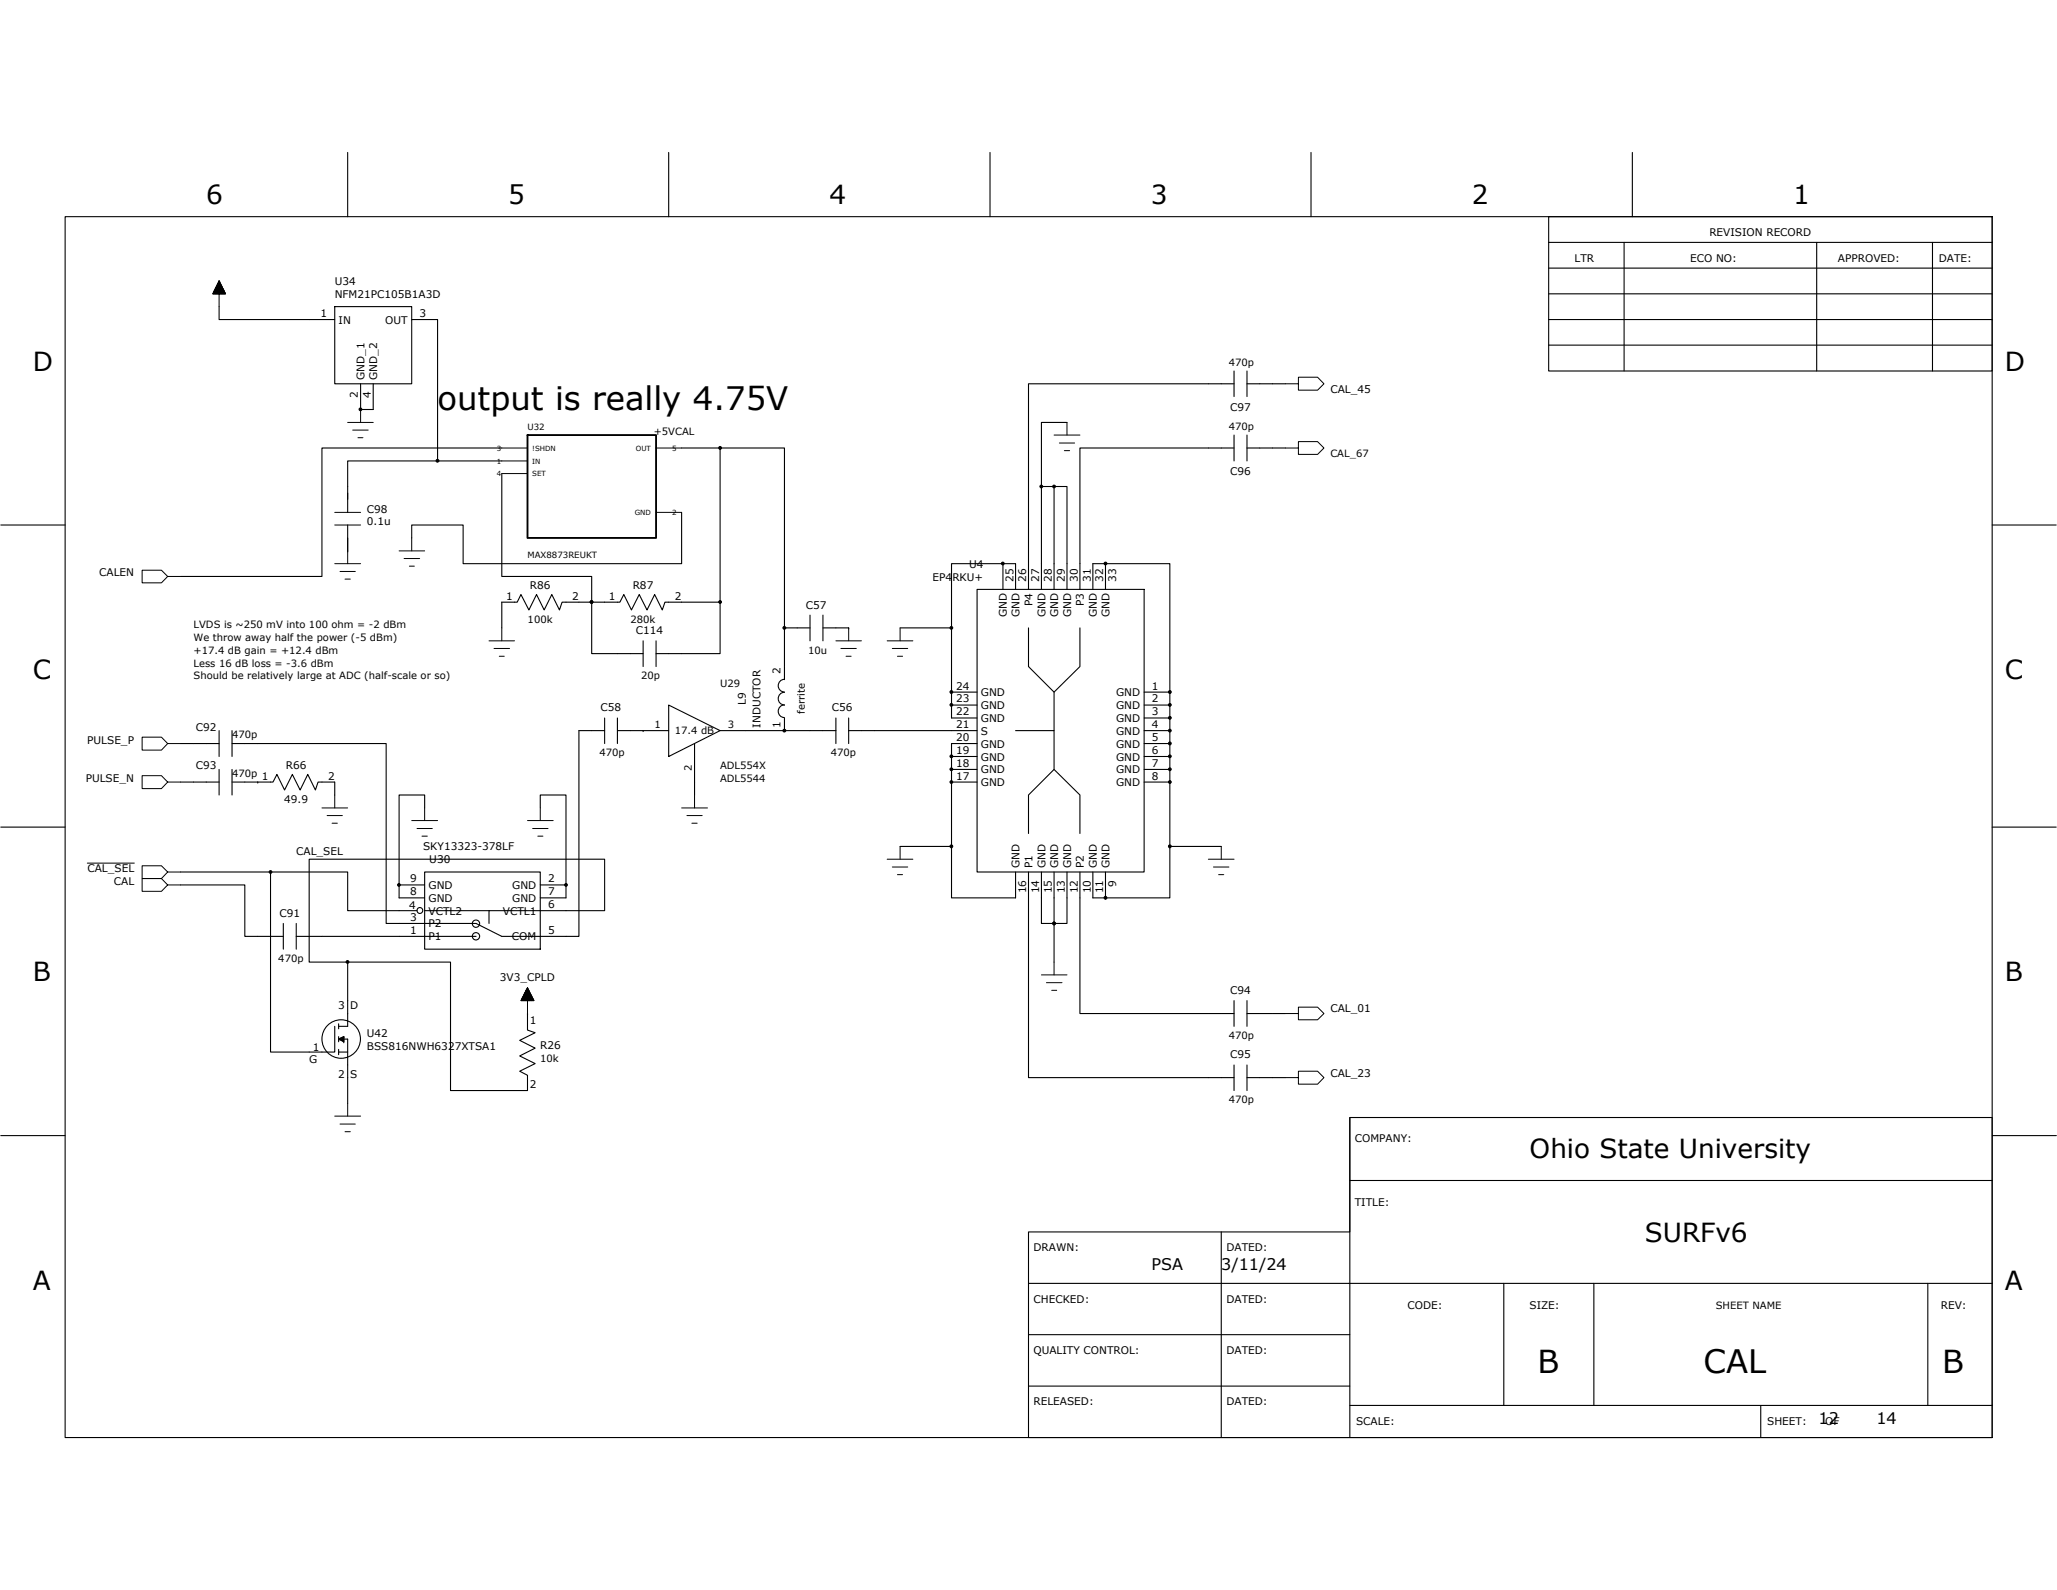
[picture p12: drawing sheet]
<svg xmlns="http://www.w3.org/2000/svg" width="279mm" height="216mm" viewBox="0 0 279 216" stroke-linecap="round" stroke-linejoin="round" font-family="sans-serif">
<g fill="none" stroke="#000" stroke-width=".15">
<path d="M8.8 29.4h261.8v165.8h-261.8zM47.2 20.7v8.7M90.8 20.7v8.7M134.5 20.7v8.7M178.1 20.7v8.7M210.4 32.9h60.2M210.4 36.4h60.2M210.4 39.9h60.2M210.4 29.4h60.2v21h-60.2zM220.6 32.9v17.5M221.7 20.7v8.7M246.8 32.9v17.5"/>
<path d="M262.5 32.9v17.5M29.8 41.6v1.8h15.7M45.5 41.6h10.4v10.5h-10.4zM49 55.6h.1M49 52.1v3.5M50.7 52.1v3.5h-1.7M55.9 43.4h3.5v19.2h8.8M144.9 57.4h-3.4v8.7M167.6 50.4v3.4M167.6 59.1v3.5M167.6 52.1h-27.9v27.9M169.4 50.4v3.4"/>
<path d="M169.4 59.1v3.5M174.6 52.1h-5.2M210.4 43.4h60.2M210.4 46.9h60.2M.1 71.3h8.7M47.2 74.8h.1M47.2 71.3v3.5M59.4 62.6h-12.2v7M68.2 64.3v14h12.2v3.5h-4.1l-.3 1-1-2.1-1.1 2.1-1-2.1-1.1 2.1-1-2.1-.5 1.1h-2.1v3.5M68.2 60.8h-24.5v17.5h-19.2M92.6 60.8h5.2M92.6 69.6v6.9h-29.7v-5.2h-7v1.7"/>
<path d="M97.8 60.8v21M97.8 60.8h8.8v24.5M136.2 76.5h.1M136.2 76.5v3.5M141.5 66.1v13.9M141.5 66.1h1.7M143.2 66.1h1.7v13.9M143.2 66.1v13.9M150.2 76.5v3.5M167.6 60.8h-20.9v19.2M174.6 60.8h-5.2M270.6 71.3h8.7"/>
<path d="M29.8 99.2v3.5M31.5 99.2v3.5M80.4 81.8h.1M82.1 97.5v3.5M82.1 99.2h-3.5v27.9h-10.4l-3.5-1.7h-12.2v-24.4h-21M83.9 99.2h6.9M83.9 97.5v3.5M87.4 88.8h-7v-7h3.8l.5-1.1 1.1 2.1 1-2.1 1.1 2.1 1-2.1 1.1 2.1 .3-1h7.5v7h-8.7M87.4 99.2h.1M87.4 87v3.5M89.1 87v3.5M90.8 95.7l7 3.5-7 3.5z"/>
<path d="M97.8 99.2h15.7M106.6 85.3h3.4M106.6 95.8a.84 .84 0 0 0-.9 .8 .84 .84 0 0 0 .8 .8M106.6 94a.85 .85 0 0 0-.9 .9 .85 .85 0 0 0 .8 .8M106.6 92.3a.84 .84 0 0 0-.9 .8 .84 .84 0 0 0 .8 .9M106.6 85.3v6.9M106.6 97.5v1.7M110 83.5v3.5M111.8 85.3h3.5M111.8 83.5v3.5M113.5 97.5v3.5M115.3 99.2h17.4"/>
<path d="M115.3 97.5v3.5M115.3 85.3h.1M122.3 85.3h6.9M129.2 94h.1M129.2 95.7h.1M129.2 94v3.5h3.5M129.2 94h3.5M129.2 95.7h3.5M129.2 85.3v8.7M132.7 80h22.7v38.4h-22.7zM137.9 80v-3.5h-8.7v8.8M139.7 85.3v5.2l3.5 3.5"/>
<path d="M143.2 99.2v5.3l3.5 3.5v5.2M146.7 85.3v5.2l-3.5 3.5v5.2h-5.3M148.4 80v-3.5h10.5v19.2M155.4 94h3.5M155.4 95.7h3.5M155.4 97.5h3.5M155.4 99.2h3.5M158.9 94h.1M158.9 97.5h.1M158.9 95.7h.1M158.9 97.5v17.4M158.9 95.7v1.8"/>
<path d="M.1 112.3h8.7M24.5 118.4h12.2M24.5 106.2h5.3M24.5 101h5.3M29.8 104.5v3.5M31.5 106.2h5.6l.5-1 1.1 2.1 1-2.1 1.1 2.1 1-2.1 1 2.1 .4-1.1h2.3v1.7M31.5 104.5v3.5M35 106.2h.1M36.7 118.4v24.5h8.8v-3.5M36.7 118.4h10.5v5.3h9.4M57.7 118.4h15.7v10.5h-15.7zM57.7 109.7v-1.8h-3.5v14h3.5"/>
<path d="M73.4 109.7v-1.8h3.5v14h-3.5M94.3 101v6.9M122.3 114.9h6.9v7h8.7v-3.5M129.2 106.2h.1M129.2 102.7h3.5M129.2 104.5h3.5M129.2 106.2h3.5M132.7 101h-3.5v13.9M139.7 118.4v27.9h27.9M141.5 118.4v7h1.7v5.2M143.2 104.5l-3.5 3.5v5.2M143.2 118.4v7h1.7v-7"/>
<path d="M146.7 118.4v19.2h20.9M148.4 118.4v3.5h1.8M150.2 118.4v3.5M155.4 101h3.5M155.4 102.7h3.5M155.4 104.5h3.5M155.4 106.2h3.5M158.9 114.9h7M158.9 114.9v7h-8.7M158.9 106.2h.1M270.6 112.3h8.7M24.5 120.2h8.8v6.9h5.2"/>
<path d="M38.5 125.4v3.5M40.2 125.4v3.5M46 139v.7M47.2 130.6h14v17.5h10.4v-2.1l-1-.5 2.1-1.1-2.1-1 2.1-1.1-2.1-1 2.1-1.1-1.1-.3v-2.3M47.2 130.6v8.8h-1.2M54.2 120.2h3.5M57.7 123.7h8.7M64.7 127.1h-24.5M66.4 125.4v-1.7h15.7v-7h-40.1v13.9h5.2M71.6 137.6h.1M73.4 120.2h3.5M150.2 121.9h.1"/>
<path d="M167.6 135.9v3.5M169.4 135.9v3.5M174.6 137.6h-5.2M.1 154.2h8.7M46 141.1h.1M46 141.1h1.2v8.7M46 141.1l.7-.3v.7zM46 142.9h1.2M46 140.8v.7M46 142.5v.7M46.2 141v.2M46.3 140.9h.4"/>
<path d="M46.4 140.9v.4h.3M46.5 140.8v.6M46.7 140.8v.7M46.7 140.8h.1M46.7 141.5h.1M167.6 144.6v3.5M169.4 144.6v3.5M174.6 146.3h-5.2M183.3 151.7v43.5M270.6 154.2h8.7M139.7 167.3h43.6v-15.6h87.3v43.5h-130.9zM139.7 174.3h130.9"/>
<path d="M165.9 167.3v27.9M183.3 160.3h87.3M204.3 174.3v16.5M216.5 174.3v16.5M261.9 174.3v16.5M139.7 181.2h43.6M139.7 188.2h43.6M183.3 190.8h87.3M239.2 190.8v4.4"/>
<circle cx="57" cy="123.6" r=".4"/>
<circle cx="64.7" cy="127.1" r=".5"/>
<circle cx="64.7" cy="125.4" r=".5"/>
<circle cx="46.3" cy="141.1" r="2.62"/>
</g>
<g fill="none" stroke="#000" stroke-width=".14">
<path d="M28.9 39.9h1.7M29 39.8h1.6M29 39.9v-.2h1.5v.2M29 39.6h1.5M29.1 39.9v-.4h1.4v.4M29.1 39.5h1.3M29.1 39.9v-.5h1.3v.5M29.2 39.3h1.2M29.2 39.9v-.6h1.1v.6M29.2 39.2h1.1M29.3 39.9v-.8h.9v.8M29.3 39.1h.9"/>
<path d="M29.3 39.9v-.9h.9v.9M29.4 38.9h.7M29.5 38.8h.6M29.5 38.6h.5M29.6 38.5h.4M29.7 38.4h.2M29.7 38.2h.1M29.8 38.1h.1M29.8 38.1v1.8M29.8 38.1l-.9 1.8h1.7l-.8-1.8v3.5M29.8 38.2v1.7M29.8 38.3h-.1v1.6"/>
<path d="M29.9 38.4v1.5M29.9 38.4h-.3v1.5M30 38.5v1.4M30 38.6h-.4v1.3M30.1 38.7v1.2M30.1 38.7h-.6v1.2M30.1 38.8v1.1M30.1 38.8h-.7v1.1M47.2 57.4h3.5M47.9 58.4h2.1M48.6 59.4h.7M49 55.6v1.8"/>
<path d="M143.2 59.1h3.5M144.9 57.4v1.7M174.6 52.1h1.8v.9h2.6l.8-.9-.8-.9h-2.6v.9M22.8 78.3l-.9-.9h-2.6v1.7h2.6l.9-.8h1.7M45.5 69.6h3.5M45.5 71.3h3.5M45.5 76.5h3.5M46.2 77.6h2.1M46.9 78.6h.7M47.2 74.8v1.7M54.2 74.8h3.5M54.9 75.8h2.1"/>
<path d="M55.6 76.9h.7M55.9 73v1.8M68.2 60.8h3.4M68.2 62.6h3.4M68.2 64.3h3.4M89.1 69.6h3.5M89.1 60.8h3.5M143.9 60.2h2.1M144.6 61.2h.7M174.6 60.8h1.8v.9h2.6l.8-.9-.8-.8h-2.6v.8M66.4 87h3.5M67.1 88.1h2.1"/>
<path d="M67.8 89.1h.7M68.2 85.3v1.7M113.5 87h3.5M114.2 88.1h2.1M114.9 89.1h.7M115.3 85.3v1.7M120.5 87h3.5M121.2 88.1h2.1M121.9 89.1h.7M122.3 85.3v1.7M11.9 117.2h6.3M22.8 118.4l-.9-.8h-2.6v1.7h2.6l.9-.9h1.7"/>
<path d="M22.8 101l-.9-.9h-2.6v1.8h2.6l.9-.9h1.7M22.8 106.2l-.9-.9h-2.6v1.8h2.6l.9-.9h1.7M43.7 109.7h3.5M44.4 110.7h2.1M45.1 111.8h.7M45.5 107.9v1.8M55.9 111.4h3.5M56.6 112.5h2.1M57.3 113.5h.7M57.7 109.7v1.7M71.6 111.4h3.5M72.3 112.5h2.1"/>
<path d="M73 113.5h.7M73.4 109.7v1.7M92.6 109.7h3.5M93.3 110.7h2.1M94 111.8h.7M94.3 107.9v1.8M120.5 116.7h3.5M121.2 117.7h2.1M121.9 118.8h.7M122.3 114.9v1.8M164.1 116.7h3.5M164.8 117.7h2.1"/>
<path d="M165.5 118.8h.7M165.9 114.9v1.8M22.8 120.2l-.9-.9h-2.6v1.7h2.6l.9-.8h1.7M70.8 135.9h1.7M70.8 135.8v.1M70.8 135.8h1.7v.1M70.8 135.7h1.6M70.9 135.6v.3M70.9 135.7h1.5v.2M70.9 135.6h1.5M71 135.5v.4M71 135.5h1.3v.4"/>
<path d="M71 135.5h1.3M71 135.4v.5M71 135.4h1.3v.5M71 135.3h1.2M71.1 135.2h1.1M71.1 135.1v.8M71.1 135.1h1v.8M71.2 135h.9M71.2 134.9v1M71.2 135h.9v.9M71.3 134.9h.7M71.3 134.8h.7v1.1"/>
<path d="M71.3 134.7v1.2M71.3 134.7h.7M71.4 134.7h.5v1.2M71.4 134.6v1.3M71.4 134.6h.5M71.4 134.5h.5v1.4M71.4 134.5v1.4M71.5 134.5h.3M71.5 134.4h.3v1.5M71.5 134.3v1.6M71.5 134.3h.3M71.6 134.3h.1v1.6"/>
<path d="M71.6 134.2v1.7M71.6 134.2h.1M71.6 134.1h.1M71.6 134.1v1.8M71.6 134.1l.9 1.8h-1.7l.8-1.8v3.5M72.2 135.9v-.7h-1.1v.7M141.5 132.4h3.4M142.1 133.4h2.2M142.9 134.5h.6M143.2 130.6v1.8M174.6 137.6h1.8v-.8h2.6l.8 .8-.8 .9h-2.6v-.9M45.5 151.6h3.5"/>
<path d="M46.2 152.6h2.1M46.9 153.7h.7M47.2 149.8v1.8M174.6 146.3h1.8v-.8h2.6l.8 .8-.8 .9h-2.6v-.9"/>
</g>
<path d="M71.6 59.1h17.5v13.9h-17.5z" fill="none" stroke="#000" stroke-width=".25"/>
<g fill="#000" stroke="#000" stroke-width=".14">
<path d="M59.3 62.4h.3v.3h-.3z" fill-rule="evenodd"/>
<path d="M97.7 60.7h.2v.3h-.2z" fill-rule="evenodd"/>
<path d="M106.4 99.1h.3v.2h-.3z" fill-rule="evenodd"/>
<path d="M106.4 85.1h.3v.3h-.3z" fill-rule="evenodd"/>
<path d="M129.1 93.8h.3v.3h-.3z" fill-rule="evenodd"/>
<path d="M158.8 93.8h.2v.3h-.2z" fill-rule="evenodd"/>
<path d="M129.1 114.8h.3v.3h-.3z" fill-rule="evenodd"/>
<path d="M158.8 100.8h.2v.3h-.2z" fill-rule="evenodd"/>
<path d="M158.8 114.8h.2v.3h-.2z" fill-rule="evenodd"/>
<path d="M150 121.8h.3v.2h-.3z" fill-rule="evenodd"/>
<circle cx="49" cy="55.6" r=".19"/>
<circle cx="136.2" cy="76.5" r=".19"/>
<circle cx="141.4" cy="66.1" r=".19"/>
<circle cx="143.2" cy="66.1" r=".19"/>
<circle cx="150.2" cy="76.5" r=".19"/>
<circle cx="80.4" cy="81.7" r=".19"/>
<circle cx="97.8" cy="81.7" r=".19"/>
<circle cx="129.2" cy="85.3" r=".19"/>
<circle cx="129.2" cy="95.7" r=".19"/>
<circle cx="158.9" cy="95.7" r=".19"/>
<circle cx="158.9" cy="97.5" r=".19"/>
<circle cx="158.9" cy="99.2" r=".19"/>
<circle cx="36.7" cy="118.4" r=".19"/>
<circle cx="129.2" cy="104.5" r=".19"/>
<circle cx="129.2" cy="102.7" r=".19"/>
<circle cx="129.2" cy="106.2" r=".19"/>
<circle cx="158.9" cy="104.5" r=".19"/>
<circle cx="158.9" cy="106.2" r=".19"/>
<circle cx="158.9" cy="102.7" r=".19"/>
<circle cx="47.2" cy="130.6" r=".19"/>
<circle cx="54.2" cy="120.2" r=".19"/>
<circle cx="76.9" cy="120.2" r=".19"/>
<circle cx="143.2" cy="125.4" r=".19"/>
</g>
<g font-size="4.4">
<text x="59.4" y="55.6">output is really 4.75V</text>
<text x="231.4" y="186.4">CAL</text>
</g>
<g font-size="4.3">
<text x="208.9" y="186.4">B</text>
<text x="263.8" y="186.4">B</text>
</g>
<g font-size="3.6">
<text x="28" y="27.7">6</text>
<text x="69" y="27.7">5</text>
<text x="112.6" y="27.7">4</text>
<text x="156.3" y="27.7">3</text>
<text x="199.9" y="27.7">2</text>
<text x="243.5" y="27.7">1</text>
<text x="4.5" y="50.4">D</text>
<text x="272.3" y="50.4">D</text>
<text x="4.5" y="92.2">C</text>
<text x="272.3" y="92.2">C</text>
<text x="4.5" y="133.2">B</text>
<text x="272.3" y="133.2">B</text>
<text x="207.8" y="157.3">Ohio State University</text>
<text x="223.4" y="168.6">SURFv6</text>
<text x="4.5" y="175.1">A</text>
<text x="272.3" y="175.1">A</text>
</g>
<g font-size="2.2">
<text x="156.4" y="172.5">PSA</text>
<text x="165.9" y="172.5">3/11/24</text>
<text x="247" y="193.4">12</text>
<text x="254.9" y="193.4">14</text>
</g>
<g font-size="1.4">
<text x="213.9" y="35.5">LTR</text>
<text x="229.6" y="35.5">ECO NO:</text>
<text x="232.2" y="32">REVISION RECORD</text>
<text x="249.6" y="35.5">APPROVED:</text>
<text x="263.4" y="35.5">DATE:</text>
<text x="45.5" y="38.7">U34</text>
<text x="45.5" y="40.4">NFM21PC105B1A3D</text>
<text x="43.5" y="43">1</text>
<text x="46" y="43.9">IN</text>
<text x="52.3" y="43.9">OUT</text>
<text x="57" y="43">3</text>
<text x="49.5" y="51.6" transform="rotate(-90 49.5 51.6)">GND_1</text>
<text x="51.2" y="51.6" transform="rotate(-90 51.2 51.6)">GND_2</text>
<text x="166.9" y="49.7">470p</text>
<text x="180.7" y="53.4">CAL_45</text>
<text x="48.6" y="54.1" transform="rotate(-90 48.6 54.1)">2</text>
<text x="50.4" y="54.1" transform="rotate(-90 50.4 54.1)">4</text>
<text x="88.8" y="59.1">+5VCAL</text>
<text x="166.9" y="58.4">470p</text>
<text x="167.1" y="55.8">C97</text>
<text x="167.1" y="64.6">C96</text>
<text x="180.7" y="62">CAL_67</text>
<text x="49.8" y="69.7">C98</text>
<text x="49.8" y="71.4">0.1u</text>
<text x="131.6" y="77.1">U4</text>
<text x="13.5" y="78.3">CALEN</text>
<text x="68.7" y="81.5">1</text>
<text x="72" y="80">R86</text>
<text x="77.7" y="81.4">2</text>
<text x="82.7" y="81.5">1</text>
<text x="85.9" y="80">R87</text>
<text x="91.7" y="81.4">2</text>
<text x="109.5" y="82.7">C57</text>
<text x="126.7" y="78.8">EP4RKU+</text>
<text x="136.8" y="83.8" transform="rotate(-90 136.8 83.8)">GND</text>
<text x="137.6" y="79" transform="rotate(-90 137.6 79)">25</text>
<text x="138.5" y="83.8" transform="rotate(-90 138.5 83.8)">GND</text>
<text x="139.4" y="79" transform="rotate(-90 139.4 79)">26</text>
<text x="140.3" y="82.3" transform="rotate(-90 140.3 82.3)">P4</text>
<text x="141.2" y="79" transform="rotate(-90 141.2 79)">27</text>
<text x="142" y="83.8" transform="rotate(-90 142 83.8)">GND</text>
<text x="142.9" y="79" transform="rotate(-90 142.9 79)">28</text>
<text x="143.7" y="83.8" transform="rotate(-90 143.7 83.8)">GND</text>
<text x="144.6" y="79" transform="rotate(-90 144.6 79)">29</text>
<text x="145.5" y="83.8" transform="rotate(-90 145.5 83.8)">GND</text>
<text x="146.4" y="79" transform="rotate(-90 146.4 79)">30</text>
<text x="147.2" y="82.3" transform="rotate(-90 147.2 82.3)">P3</text>
<text x="148.1" y="79" transform="rotate(-90 148.1 79)">31</text>
<text x="149" y="83.8" transform="rotate(-90 149 83.8)">GND</text>
<text x="149.9" y="79" transform="rotate(-90 149.9 79)">32</text>
<text x="150.7" y="83.8" transform="rotate(-90 150.7 83.8)">GND</text>
<text x="151.6" y="79" transform="rotate(-90 151.6 79)">33</text>
<text x="26.3" y="85.3">LVDS is ~250 mV into 100 ohm = -2 dBm</text>
<text x="26.3" y="88.8">+17.4 dB gain = +12.4 dBm</text>
<text x="26.3" y="87">We throw away half the power (-5 dBm)</text>
<text x="71.7" y="84.6">100k</text>
<text x="85.6" y="84.6">280k</text>
<text x="86.4" y="86.1">C114</text>
<text x="109.8" y="88.8">10u</text>
<text x="26.3" y="90.5">Less 16 dB loss = -3.6 dBm</text>
<text x="26.3" y="92.2">Should be relatively large at ADC (half-scale or so)</text>
<text x="87.1" y="92.2">20p</text>
<text x="97.8" y="93.3">U29</text>
<text x="101.3" y="95.7" transform="rotate(-90 101.3 95.7)">L9</text>
<text x="106" y="91.5" transform="rotate(-90 106 91.5)">2</text>
<text x="129.9" y="93.6">24</text>
<text x="129.9" y="95.4">23</text>
<text x="133.2" y="94.5">GND</text>
<text x="151.6" y="94.5">GND</text>
<text x="156.5" y="93.6">1</text>
<text x="156.5" y="95.4">2</text>
<text x="11.9" y="101">PULSE_P</text>
<text x="26.6" y="99.2">C92</text>
<text x="31.5" y="100.2">470p</text>
<text x="81.6" y="96.6">C58</text>
<text x="88.9" y="98.9">1</text>
<text x="91.7" y="99.7">17.4 dB</text>
<text x="98.8" y="98.9">3</text>
<text x="103.3" y="98.8" transform="rotate(-90 103.3 98.8)">INDUCTOR</text>
<text x="106" y="98.9" transform="rotate(-90 106 98.9)">1</text>
<text x="109.3" y="96.9" transform="rotate(-90 109.3 96.9)">ferrite</text>
<text x="113" y="96.6">C56</text>
<text x="129.9" y="97.1">22</text>
<text x="129.9" y="98.9">21</text>
<text x="129.9" y="100.6">20</text>
<text x="133.2" y="96.3">GND</text>
<text x="133.2" y="98">GND</text>
<text x="133.2" y="99.8">S</text>
<text x="133.2" y="101.5">GND</text>
<text x="151.6" y="96.3">GND</text>
<text x="151.6" y="98">GND</text>
<text x="151.6" y="99.8">GND</text>
<text x="151.6" y="101.5">GND</text>
<text x="156.5" y="97.1">3</text>
<text x="156.5" y="98.9">4</text>
<text x="156.5" y="100.6">5</text>
<text x="11.6" y="106.2">PULSE_N</text>
<text x="26.6" y="104.5">C93</text>
<text x="31.5" y="105.5">470p</text>
<text x="35.6" y="105.9">1</text>
<text x="38.8" y="104.5">R66</text>
<text x="44.6" y="105.9">2</text>
<text x="81.4" y="102.7">470p</text>
<text x="94" y="104.6" transform="rotate(-90 94 104.6)">2</text>
<text x="97.8" y="104.4">ADL554X</text>
<text x="97.8" y="106.2">ADL5544</text>
<text x="112.8" y="102.7">470p</text>
<text x="129.9" y="102.4">19</text>
<text x="129.9" y="104.1">18</text>
<text x="129.9" y="105.9">17</text>
<text x="133.2" y="103.3">GND</text>
<text x="133.2" y="105">GND</text>
<text x="133.2" y="106.7">GND</text>
<text x="151.6" y="103.3">GND</text>
<text x="151.6" y="105">GND</text>
<text x="151.6" y="106.7">GND</text>
<text x="156.5" y="102.4">6</text>
<text x="156.5" y="104.1">7</text>
<text x="156.5" y="105.9">8</text>
<text x="38.6" y="109.1">49.9</text>
<text x="11.9" y="118.4">CAL_SEL</text>
<text x="40.2" y="116">CAL_SEL</text>
<text x="55.7" y="119.8">9</text>
<text x="57.5" y="115.5">SKY13323-378LF</text>
<text x="58.3" y="117.2">U30</text>
<text x="74.4" y="119.8">2</text>
<text x="138.5" y="117.9" transform="rotate(-90 138.5 117.9)">GND</text>
<text x="140.3" y="117.9" transform="rotate(-90 140.3 117.9)">P1</text>
<text x="142" y="117.9" transform="rotate(-90 142 117.9)">GND</text>
<text x="143.7" y="117.9" transform="rotate(-90 143.7 117.9)">GND</text>
<text x="145.5" y="117.9" transform="rotate(-90 145.5 117.9)">GND</text>
<text x="147.2" y="117.9" transform="rotate(-90 147.2 117.9)">P2</text>
<text x="149" y="117.9" transform="rotate(-90 149 117.9)">GND</text>
<text x="150.7" y="117.9" transform="rotate(-90 150.7 117.9)">GND</text>
<text x="15.5" y="120.2">CAL</text>
<text x="38" y="124.5">C91</text>
<text x="55.6" y="123.4">4</text>
<text x="55.7" y="125.1">3</text>
<text x="55.7" y="121.6">8</text>
<text x="58.2" y="125.9">P2</text>
<text x="58.2" y="124.2">VCTL2</text>
<text x="58.2" y="122.5">GND</text>
<text x="58.2" y="120.7">GND</text>
<text x="68.3" y="124.2">VCTL1</text>
<text x="69.6" y="120.7">GND</text>
<text x="69.6" y="122.5">GND</text>
<text x="74.4" y="123.3">6</text>
<text x="74.4" y="121.6">7</text>
<text x="139.4" y="121.3" transform="rotate(-90 139.4 121.3)">16</text>
<text x="141.2" y="121.3" transform="rotate(-90 141.2 121.3)">14</text>
<text x="142.9" y="121.3" transform="rotate(-90 142.9 121.3)">15</text>
<text x="144.6" y="121.3" transform="rotate(-90 144.6 121.3)">13</text>
<text x="146.4" y="121.3" transform="rotate(-90 146.4 121.3)">12</text>
<text x="148.1" y="121.3" transform="rotate(-90 148.1 121.3)">10</text>
<text x="149.9" y="121.3" transform="rotate(-90 149.9 121.3)">11</text>
<text x="151.6" y="120.4" transform="rotate(-90 151.6 120.4)">9</text>
<text x="37.8" y="130.6">470p</text>
<text x="55.7" y="126.8">1</text>
<text x="58.2" y="127.7">P1</text>
<text x="69.5" y="127.7">COM</text>
<text x="74.4" y="126.8">5</text>
<text x="46" y="137">3 D</text>
<text x="67.9" y="133.2">3V3_CPLD</text>
<text x="167.1" y="135">C94</text>
<text x="180.7" y="137.4">CAL_01</text>
<text x="42.5" y="142.7">1</text>
<text x="49.8" y="140.8">U42</text>
<text x="49.8" y="142.5">BSS816NWH6327XTSA1</text>
<text x="72" y="139">1</text>
<text x="73.4" y="142.5">R26</text>
<text x="166.9" y="141.1">470p</text>
<text x="167.1" y="143.7">C95</text>
<text x="42" y="144.3">G</text>
<text x="46" y="146.3">2 S</text>
<text x="72" y="147.8">2</text>
<text x="73.4" y="144.3">10k</text>
<text x="166.9" y="149.8">470p</text>
<text x="180.7" y="146.2">CAL_23</text>
<text x="184" y="155.1">COMPANY:</text>
<text x="184" y="163.8">TITLE:</text>
<text x="140.4" y="169.9">DRAWN:</text>
<text x="166.6" y="169.9">DATED:</text>
<text x="140.4" y="176.9">CHECKED:</text>
<text x="166.6" y="176.9">DATED:</text>
<text x="191.2" y="177.8">CODE:</text>
<text x="207.8" y="177.8">SIZE:</text>
<text x="233" y="177.8">SHEET NAME</text>
<text x="263.6" y="177.8">REV:</text>
<text x="140.4" y="183.9">QUALITY CONTROL:</text>
<text x="166.6" y="183.9">DATED:</text>
<text x="140.4" y="190.8">RELEASED:</text>
<text x="166.6" y="190.8">DATED:</text>
<text x="184.2" y="193.4">SCALE:</text>
<text x="240" y="193.4">SHEET:</text>
<text x="247.9" y="193.4">OF</text>
</g>
<g font-size="1.2">
<text x="71.6" y="58.4">U32</text>
<text x="71.6" y="75.8">MAX8873REUKT</text>
</g>
<g font-size="1">
<text x="67.5" y="61.2">3</text>
<text x="67.5" y="62.9">1</text>
<text x="67.5" y="64.7">4</text>
<text x="72.3" y="61.2">!SHDN</text>
<text x="72.3" y="62.9">IN</text>
<text x="72.3" y="64.7">SET</text>
<text x="86.4" y="61.2">OUT</text>
<text x="91.3" y="61.2">5</text>
<text x="86.2" y="69.9">GND</text>
<text x="91.3" y="69.9">2</text>
</g>
</svg>
